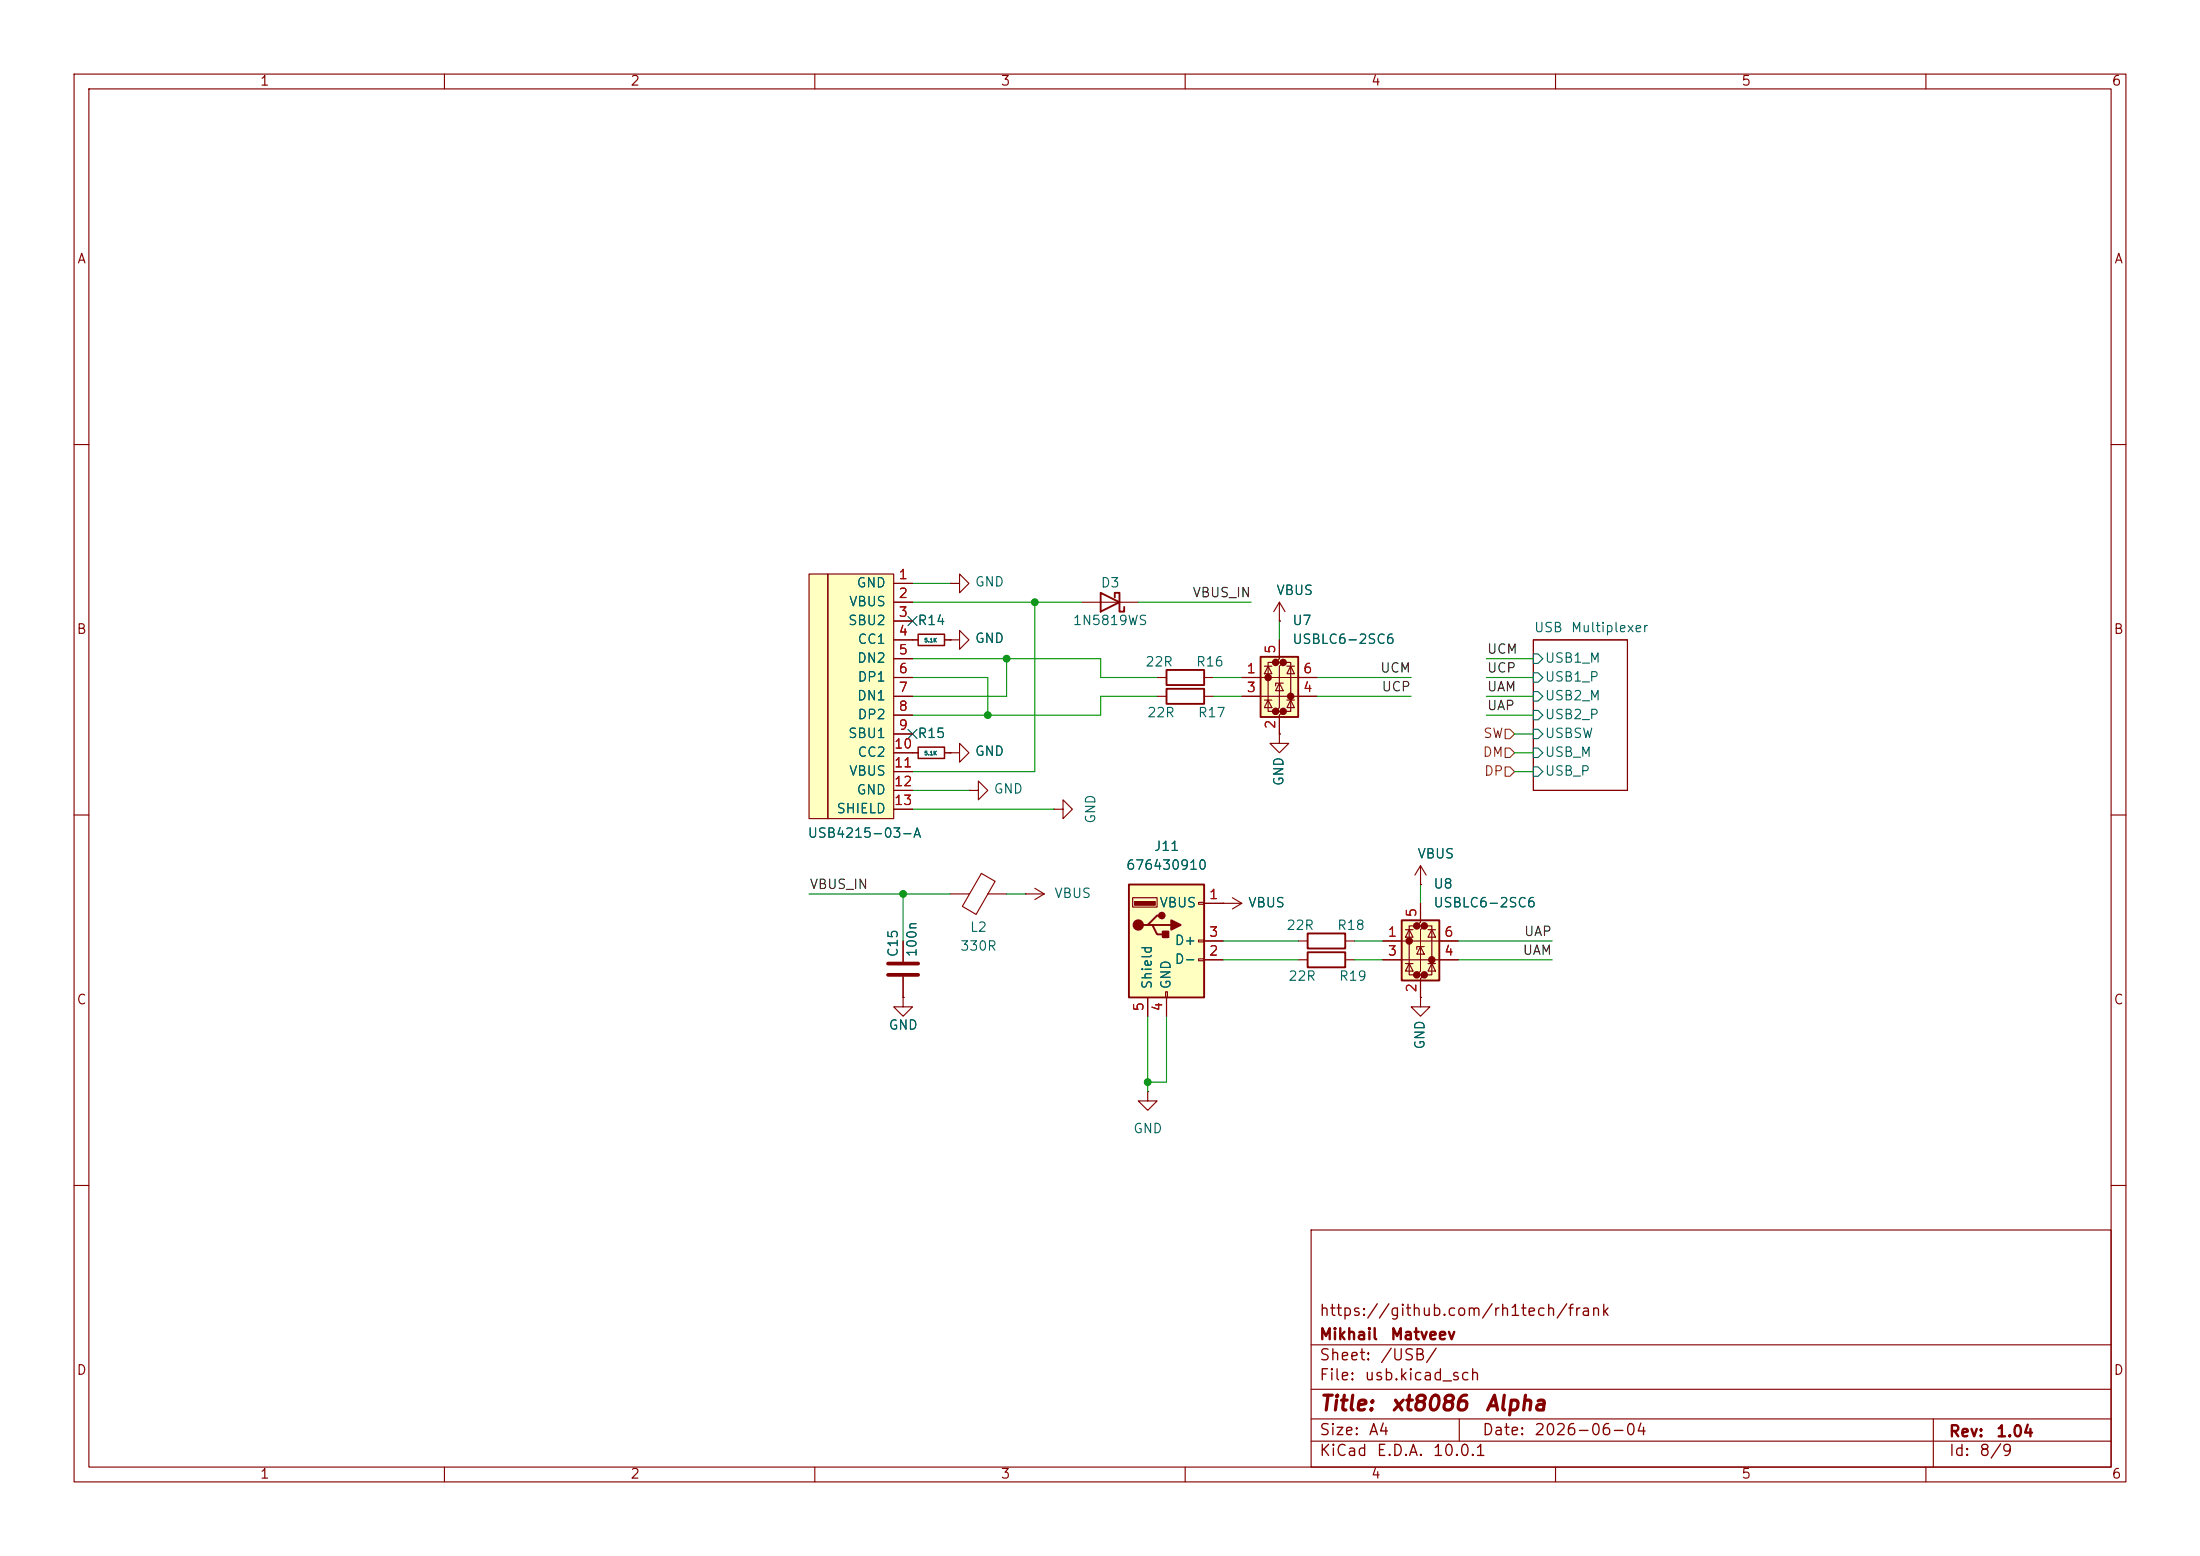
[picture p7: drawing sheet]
<svg xmlns="http://www.w3.org/2000/svg" width="297mm" height="210mm" viewBox="0 0 297 210" stroke-linecap="round" stroke-linejoin="round" font-family="sans-serif">
<g fill="none" stroke="#840000" stroke-width=".15">
<path d="M10 10h277v190h-277zM12 12h273v186h-273zM60 10v2M110 10v2M160 10v2M210 10v2M260 10v2M10 60h2M285 60h2M172.7 99.1v1.2h1.3l-1.3 1.3-1.3-1.3h1.3M172.7 99.1h.1M207 86.4h12.7v20.3h-12.7z"/>
<path d="M10 110h2M285 110h2M175.3 129.5h1.2M181.6 129.5h1.3M10 160h2M177 166h108v32h-108zM285 160h2M60 198v2M110 198v2M160 198v2M177 194.5h108M177 191.5h108"/>
<path d="M177 187.5h108M177 181.5h108M197 191.5v3M210 198v2M260 198v2M261 191.5v6.5"/>
</g>
<path d="M207 88.3h.6l.7 .6-.7 .6h-.6zM207 90.8h.6l.7 .6-.7 .7h-.6zM207 93.3h.6l.7 .7-.7 .6h-.6zM207 95.9h.6l.7 .6-.7 .7h-.6zM207 98.4h.6l.7 .7-.7 .6h-.6zM207 101h.6l.7 .6-.7 .6h-.6zM207 103.5h.6l.7 .6-.7 .7h-.6z" fill="none" stroke="#006464" stroke-width=".15"/>
<path d="M176.5 128.5h5.1v2.1h-5.1z" fill="none" stroke="#840000" stroke-width=".25"/>
<g fill="#ffffc2">
<path d="M109.2 77.5h2.6v33h-2.6z"/>
<path d="M111.8 77.5h8.8v33h-8.8z"/>
</g>
<g fill="none" stroke="#840000" stroke-width=".15">
<path d="M109.2 77.5h2.6v33h-2.6zM111.8 77.5h8.8v33h-8.8zM120.6 78.7h2.6M120.6 81.3h2.6M120.6 83.8h2.6M120.6 86.4h2.6M120.6 88.9h2.6M120.6 91.4h2.6M120.6 94h2.6M120.6 96.5h2.6M120.6 99.1h2.6M120.6 101.6h3.4"/>
<path d="M120.6 104.1h2.6M120.6 106.7h2.6M120.6 109.2h2.6M127.5 101.6h.8M139.7 119.9l1.3 .8M142.2 109.2h1.3v-1.2l1.3 1.2-1.3 1.3v-1.3M142.2 109.2h.1M121.9 134.6v1.3h1.3l-1.3 1.3-1.3-1.3h1.3M121.9 134.6h.1M121.9 127v2.8M121.9 131.8v2.8M138.4 120.7h.1"/>
<path d="M138.4 120.7h2.6M141 120.7l-1.3 .7"/>
</g>
<path d="M124 100.8h3.5v1.6h-3.5z" fill="none" stroke="#840000" stroke-width=".2"/>
<path d="M119.9 130h4.1M119.9 131.6h4.1" fill="none" stroke="#840000" stroke-width=".51"/>
<path d="M170.2 88.6h5.1v8.2h-5.1z" fill="#ffffc2"/>
<g fill="#840000" stroke="#840000" stroke-width=".51">
<circle cx="171.2" cy="91.4" r=".25"/>
<circle cx="172.2" cy="89.4" r=".25"/>
<circle cx="172.2" cy="96" r=".25"/>
<circle cx="173.2" cy="89.4" r=".25"/>
<circle cx="173.2" cy="96" r=".25"/>
<circle cx="174.2" cy="94" r=".25"/>
</g>
<g fill="none" stroke="#840000" stroke-width=".15">
<path d="M146 81.3h7.7M156.2 91.4h1.3M156.2 94h1.3M162.6 91.4h1.2M162.6 94h1.2M167.6 91.4h10.2M167.6 94h10.2M170.7 94.5h1M170.7 89.9h1M171.2 89.9l.5 1h-1zM171.2 94.5l.5 1h-1zM172.2 89.4h-1v6.6h1"/>
<path d="M172.7 86.4v2.5l-.5 .5h1l-.5 .5v5.6l-.5 .5h1l-.5 .5v2.6M172.7 92.2l.5 1h-1zM172.7 83.8h.1M172.7 81.3v2.5M172.7 81.3l-.7 1.3M172.7 81.3l.8 1.3M173.2 92.2h-1v.4M173.2 89.4h1v6.6h-1M173.7 94.5h1.1M173.7 89.9h1.1M174.2 89.9l.6 1h-1.1zM174.2 94.5l.6 1h-1.1z"/>
<path d="M130.8 106.7h1.3v-1.3l1.2 1.3-1.2 1.3v-1.3M130.8 106.7h.1M132.5 117.9l1.8 1-2.5 4.5-1.9-1.1zM191.8 119.4h.1M191.8 116.8l-.8 1.3M191.8 116.8l.7 1.3M191.8 116.8v2.6M128.3 120.7h2.6M133.3 120.7h2.6M191.8 134.6v1.3h1.2l-1.2 1.3-1.3-1.3h1.3M191.8 134.6h.1M154.9 147.3v1.3h1.3l-1.3 1.3-1.2-1.3h1.2"/>
<path d="M154.9 147.3h.1"/>
</g>
<path d="M148.6 80l2.5 1.3-2.5 1.3zM150.5 80.6v-.6h.6v2.6h.7v-.7M157.5 90.4h5.1v2.1h-5.1zM157.5 93h5.1v2h-5.1zM170.2 88.6h5.1v8.2h-5.1z" fill="none" stroke="#840000" stroke-width=".25"/>
<path d="M189.2 124.2h5.1v8.1h-5.1z" fill="#ffffc2"/>
<g fill="#840000" stroke="#840000" stroke-width=".51">
<circle cx="190.2" cy="127" r=".25"/>
<circle cx="191.3" cy="125" r=".25"/>
<circle cx="191.3" cy="131.6" r=".25"/>
<circle cx="192.3" cy="125" r=".25"/>
<circle cx="192.3" cy="131.6" r=".25"/>
<circle cx="193.3" cy="129.5" r=".25"/>
</g>
<g fill="none" stroke="#840000" stroke-width=".15">
<path d="M128.3 78.7h1.2v-1.2l1.3 1.2-1.3 1.3v-1.3M128.3 78.7h.1M128.3 86.4h1.2v-1.3l1.3 1.3-1.3 1.2v-1.2M128.3 86.4h.1M128.3 101.6h1.2v-1.3l1.3 1.3-1.3 1.3v-1.3M128.3 101.6h.1M165.1 121.9h.1M165.1 121.9h2.5M166.4 121.2l1.2 .7M167.6 121.9l-1.2 .8M175.3 127h1.2M181.6 127h1.3"/>
<path d="M186.7 127h10.1M186.7 129.5h10.1M189.7 130h1.1M189.7 125.5h1.1M190.2 125.5l.6 1h-1.1zM190.2 130l.6 1.1h-1.1zM191.3 125h-1.1v6.6h1.1M191.8 121.9v2.6l-.5 .5h1l-.5 .5v5.6l-.5 .5h1l-.5 .5v2.5M191.8 127.8l.5 1h-1zM192.3 127.8h-1v.3M192.3 125h1v6.6h-1M192.8 130h1"/>
<path d="M192.8 125.5h1M193.3 125.5l.5 1h-1zM193.3 130l.5 1.1h-1z"/>
</g>
<path d="M176.5 126h5.1v2h-5.1zM189.2 124.2h5.1v8.1h-5.1z" fill="none" stroke="#840000" stroke-width=".25"/>
<path d="M152.4 119.4h10.2v15.2h-10.2z" fill="#ffffc2"/>
<path d="M152.4 119.4h10.2v15.2h-10.2zM154.9 124.8h.7l.6 1.3h1.3M155.6 124.8h2.5M156.8 123.6h-.6l-1.3 1.2h-.6" fill="none" stroke="#840000" stroke-width=".25"/>
<g fill="#840000" stroke="#840000" stroke-width=".25">
<path d="M157 125.7h.7v.8h-.7z"/>
<path d="M158.1 124.2l1.3 .6-1.3 .7z"/>
<circle cx="153.7" cy="124.8" r=".63"/>
<circle cx="156.8" cy="123.6" r=".38"/>
</g>
<path d="M153.2 121.7h2.8v.5h-2.8z" fill="#840000" stroke="#840000" stroke-width=".15"/>
<g fill="none" stroke="#840000" stroke-width=".15">
<path d="M120.6 78.7h2.6M120.6 86.4h3.4M120.6 91.4h2.6M120.6 94h2.6M120.6 81.3h2.6M120.6 83.8h2.6M120.6 88.9h2.6M120.6 96.5h2.6M120.6 99.1h2.6M127.5 86.4h.8M128.3 86.4h.1M167.6 91.4h2.6"/>
<path d="M167.6 94h2.6M172.7 83.8h.1M172.7 99.1h.1M172.7 86.4v2.5M172.7 96.5v2.6M175.3 91.4h2.5M175.3 94h2.5M120.6 101.6h3.4M120.6 104.1h2.6M120.6 106.7h2.6M120.6 109.2h2.6M127.5 101.6h.8"/>
<path d="M128.3 101.6h.1M191.8 119.4h.1M121.9 134.6h.1M121.9 127v2.8M121.9 131.8v2.8M152.9 121.2h3.3v1.2h-3.3zM154.9 134.6v2.6M157.4 133.9h.2v.7h-.2zM157.5 134.6v2.6M161.8 121.8h.8v.2h-.8zM161.8 126.9h.8v.2h-.8zM161.8 129.4h.8v.3h-.8z"/>
<path d="M162.6 121.9h2.5M162.6 129.5h2.5M162.6 127h2.5M165.1 121.9h.1M186.7 129.5h2.5M186.7 127h2.5M191.8 134.6h.1M191.8 121.9v2.6M191.8 132.1v2.5M194.3 129.5h2.5M194.3 127h2.5"/>
</g>
<path d="M124 85.6h3.5v1.5h-3.5z" fill="none" stroke="#840000" stroke-width=".2"/>
<path d="M203.2 98.4h.6l.7 .7-.7 .6h-.6zM203.2 101h.6l.7 .6-.7 .6h-.6zM203.2 103.5h.6l.7 .6-.7 .7h-.6z" fill="none" stroke="#725600" stroke-width=".15"/>
<g fill="none" stroke="#009600" stroke-width=".15">
<path d="M123.2 78.7h5.1M123.2 91.4h10.1v5.1M123.2 88.9h25.4v2.5h7.6M123.2 81.3h22.8M135.9 88.9v5.1h-12.7M139.7 81.3v22.8h-16.5M153.7 81.3h15.2M156.2 94h-7.6v2.5h-25.4M163.8 91.4h3.8M163.8 94h3.8M172.7 83.8v2.6M177.8 91.4h12.7"/>
<path d="M177.8 94h12.7M200.7 91.4h6.3M200.7 96.5h6.3M200.7 94h6.3M200.7 88.9h6.3M204.5 99.1h2.5M123.2 109.2h19M123.2 106.7h7.6M191.8 119.4v2.5M204.5 104.1h2.5M204.5 101.6h2.5M109.2 120.7h19.1"/>
<path d="M121.9 120.7v6.3M135.9 120.7h2.5M154.9 137.2v10.1M157.5 137.2v8.9h-2.6M165.1 127h10.2M165.1 129.5h10.2M182.9 127h3.8M182.9 129.5h3.8M196.8 127h12.7M196.8 129.5h12.7"/>
</g>
<path d="M122.6 98.5l1.2 1.2M122.6 83.2l1.2 1.2M123.8 98.5l-1.2 1.2M123.8 83.2l-1.2 1.2" fill="none" stroke="#000084" stroke-width=".15"/>
<g fill="#009600" stroke="#009600" stroke-width=".14">
<circle cx="133.3" cy="96.5" r=".46"/>
<circle cx="139.7" cy="81.3" r=".46"/>
<circle cx="135.9" cy="88.9" r=".46"/>
<circle cx="154.9" cy="146.1" r=".46"/>
<circle cx="121.9" cy="120.7" r=".46"/>
</g>
<g font-size="2" fill="#840000">
<text x="178" y="190.9">Title:</text>
<text x="187.7" y="190.9">xt8086</text>
<text x="200.4" y="190.9">Alpha</text>
</g>
<g font-size="1.5" fill="#840000">
<text x="178" y="178">https://github.com/rh1tech/frank</text>
<text x="178" y="184">Sheet:</text>
<text x="178" y="181.2">Mikhail</text>
<text x="186.2" y="184">/USB/</text>
<text x="187.6" y="181.2">Matveev</text>
<text x="178" y="186.7">File:</text>
<text x="184.1" y="186.7">usb.kicad_sch</text>
<text x="178" y="196.9">KiCad</text>
<text x="178" y="194.1">Size:</text>
<text x="184.7" y="194.1">A4</text>
<text x="185.7" y="196.9">E.D.A.</text>
<text x="193.3" y="196.9">10.0.1</text>
<text x="200" y="194.1">Date:</text>
<text x="207" y="194.1">2026-06-04</text>
<text x="263" y="194.3">Rev:</text>
<text x="263" y="196.9">Id:</text>
<text x="267.1" y="196.9">8/9</text>
<text x="269.4" y="194.3">1.04</text>
</g>
<g font-size="1.3" fill="#840000">
<text x="35" y="11.9">1</text>
<text x="85" y="11.9">2</text>
<text x="135" y="11.9">3</text>
<text x="185" y="11.9">4</text>
<text x="235" y="11.9">5</text>
<text x="285" y="11.9">6</text>
<text x="10.3" y="35.9">A</text>
<text x="285.3" y="35.9">A</text>
<text x="10.3" y="85.9">B</text>
<text x="285.3" y="85.9">B</text>
<text x="10.3" y="135.9">C</text>
<text x="285.3" y="135.9">C</text>
<text x="10.3" y="185.9">D</text>
<text x="285.3" y="185.9">D</text>
<text x="35" y="199.9">1</text>
<text x="85" y="199.9">2</text>
<text x="135" y="199.9">3</text>
<text x="185" y="199.9">4</text>
<text x="235" y="199.9">5</text>
<text x="285" y="199.9">6</text>
</g>
<g font-size="1.3" fill="#006464">
<text x="114.5" y="82.1">VBUS</text>
<text x="115.6" y="79.6">GND</text>
<text x="131.5" y="79.5">GND</text>
<text x="148.5" y="79.6">D3</text>
<text x="172.2" y="80.6">VBUS</text>
<text x="114.4" y="84.7">SBU2</text>
<text x="115.6" y="89.8">DN2</text>
<text x="115.7" y="87.2">CC1</text>
<text x="123.8" y="84.7">R14</text>
<text x="131.5" y="87.1">GND</text>
<text x="144.7" y="84.7">1N5819WS</text>
<text x="174.4" y="87.2">USBLC6-2SC6</text>
<text x="174.4" y="84.7">U7</text>
<text x="207" y="85.6">USB</text>
<text x="208.5" y="89.8">USB1_M</text>
<text x="212" y="85.6">Multiplexer</text>
<text x="115.6" y="94.8">DN1</text>
<text x="115.7" y="92.3">DP1</text>
<text x="154.5" y="90.3">22R</text>
<text x="161.4" y="90.3">R16</text>
<text x="208.5" y="92.3">USB1_P</text>
<text x="208.5" y="94.8">USB2_M</text>
<text x="114.4" y="99.9">SBU1</text>
<text x="115.7" y="97.4">DP2</text>
<text x="123.8" y="99.9">R15</text>
<text x="154.8" y="97.1">22R</text>
<text x="161.6" y="97.1">R17</text>
<text x="208.5" y="97.4">USB2_P</text>
<text x="208.5" y="99.9">USBSW</text>
<text x="114.5" y="105">VBUS</text>
<text x="115.6" y="107.5">GND</text>
<text x="115.7" y="102.5">CC2</text>
<text x="131.5" y="102.3">GND</text>
<text x="134.1" y="107.4">GND</text>
<text x="173.6" y="106.2" transform="rotate(-90 173.6 106.2)">GND</text>
<text x="208.5" y="102.5">USB_M</text>
<text x="208.5" y="105">USB_P</text>
<text x="108.9" y="113.4">USB4215-03-A</text>
<text x="112.8" y="110.1">SHIELD</text>
<text x="148.2" y="111.3" transform="rotate(-90 148.2 111.3)">GND</text>
<text x="151.9" y="117.7">676430910</text>
<text x="155.7" y="115.2">J11</text>
<text x="191.3" y="116.2">VBUS</text>
<text x="142.2" y="121.5">VBUS</text>
<text x="156.4" y="122.8">VBUS</text>
<text x="168.4" y="122.8">VBUS</text>
<text x="173.6" y="125.8">22R</text>
<text x="180.4" y="125.8">R18</text>
<text x="193.4" y="122.8">USBLC6-2SC6</text>
<text x="193.4" y="120.2">U8</text>
<text x="121.5" y="129.3" transform="rotate(-90 121.5 129.3)">C15</text>
<text x="124.1" y="129.3" transform="rotate(-90 124.1 129.3)">100n</text>
<text x="129.5" y="128.6">330R</text>
<text x="130.9" y="126.1">L2</text>
<text x="158.5" y="130.4">D-</text>
<text x="158.5" y="127.9">D+</text>
<text x="155.8" y="133.6" transform="rotate(-90 155.8 133.6)">Shield</text>
<text x="158.3" y="133.6" transform="rotate(-90 158.3 133.6)">GND</text>
<text x="173.8" y="132.7">22R</text>
<text x="180.7" y="132.7">R19</text>
<text x="119.9" y="139.3">GND</text>
<text x="192.6" y="141.7" transform="rotate(-90 192.6 141.7)">GND</text>
<text x="152.9" y="153.3">GND</text>
</g>
<g font-size="1.3" fill="#a90000">
<text x="121.2" y="78.5">1</text>
<text x="121.2" y="81">2</text>
<text x="121.2" y="83.6">3</text>
<text x="121.2" y="86.1">4</text>
<text x="121.2" y="88.6">5</text>
<text x="172.5" y="88.3" transform="rotate(-90 172.5 88.3)">5</text>
<text x="121.2" y="91.2">6</text>
<text x="121.2" y="93.7">7</text>
<text x="168.2" y="91.2">1</text>
<text x="168.2" y="93.7">3</text>
<text x="175.8" y="93.7">4</text>
<text x="175.8" y="91.2">6</text>
<text x="120.6" y="101.3">10</text>
<text x="121.2" y="96.3">8</text>
<text x="121.2" y="98.8">9</text>
<text x="172.5" y="98.5" transform="rotate(-90 172.5 98.5)">2</text>
<text x="120.6" y="103.9">11</text>
<text x="120.6" y="106.4">12</text>
<text x="120.6" y="109">13</text>
<text x="163.1" y="121.7">1</text>
<text x="191.5" y="123.9" transform="rotate(-90 191.5 123.9)">5</text>
<text x="163.1" y="129.3">2</text>
<text x="163.1" y="126.7">3</text>
<text x="187.3" y="126.7">1</text>
<text x="187.3" y="129.3">3</text>
<text x="194.9" y="129.3">4</text>
<text x="194.9" y="126.7">6</text>
<text x="154.7" y="136.6" transform="rotate(-90 154.7 136.6)">5</text>
<text x="157.2" y="136.6" transform="rotate(-90 157.2 136.6)">4</text>
<text x="191.5" y="134.1" transform="rotate(-90 191.5 134.1)">2</text>
</g>
<g font-size="1.3" fill="#0f0f0f">
<text x="160.9" y="80.9">VBUS_IN</text>
<text x="200.7" y="88.6">UCM</text>
<text x="186.2" y="91.1">UCM</text>
<text x="186.4" y="93.6">UCP</text>
<text x="200.7" y="93.6">UAM</text>
<text x="200.7" y="91.1">UCP</text>
<text x="200.7" y="96.2">UAP</text>
<text x="109.2" y="120.3">VBUS_IN</text>
<text x="205.5" y="129.2">UAM</text>
<text x="205.7" y="126.7">UAP</text>
</g>
<g font-size="1.3" fill="#725600">
<text x="200.1" y="99.9">SW</text>
<text x="200.1" y="102.5">DM</text>
<text x="200.3" y="105">DP</text>
</g>
<g font-size=".5" fill="#006464">
<text x="124.7" y="86.8">5.1K</text>
<text x="124.7" y="102">5.1K</text>
</g>
</svg>
